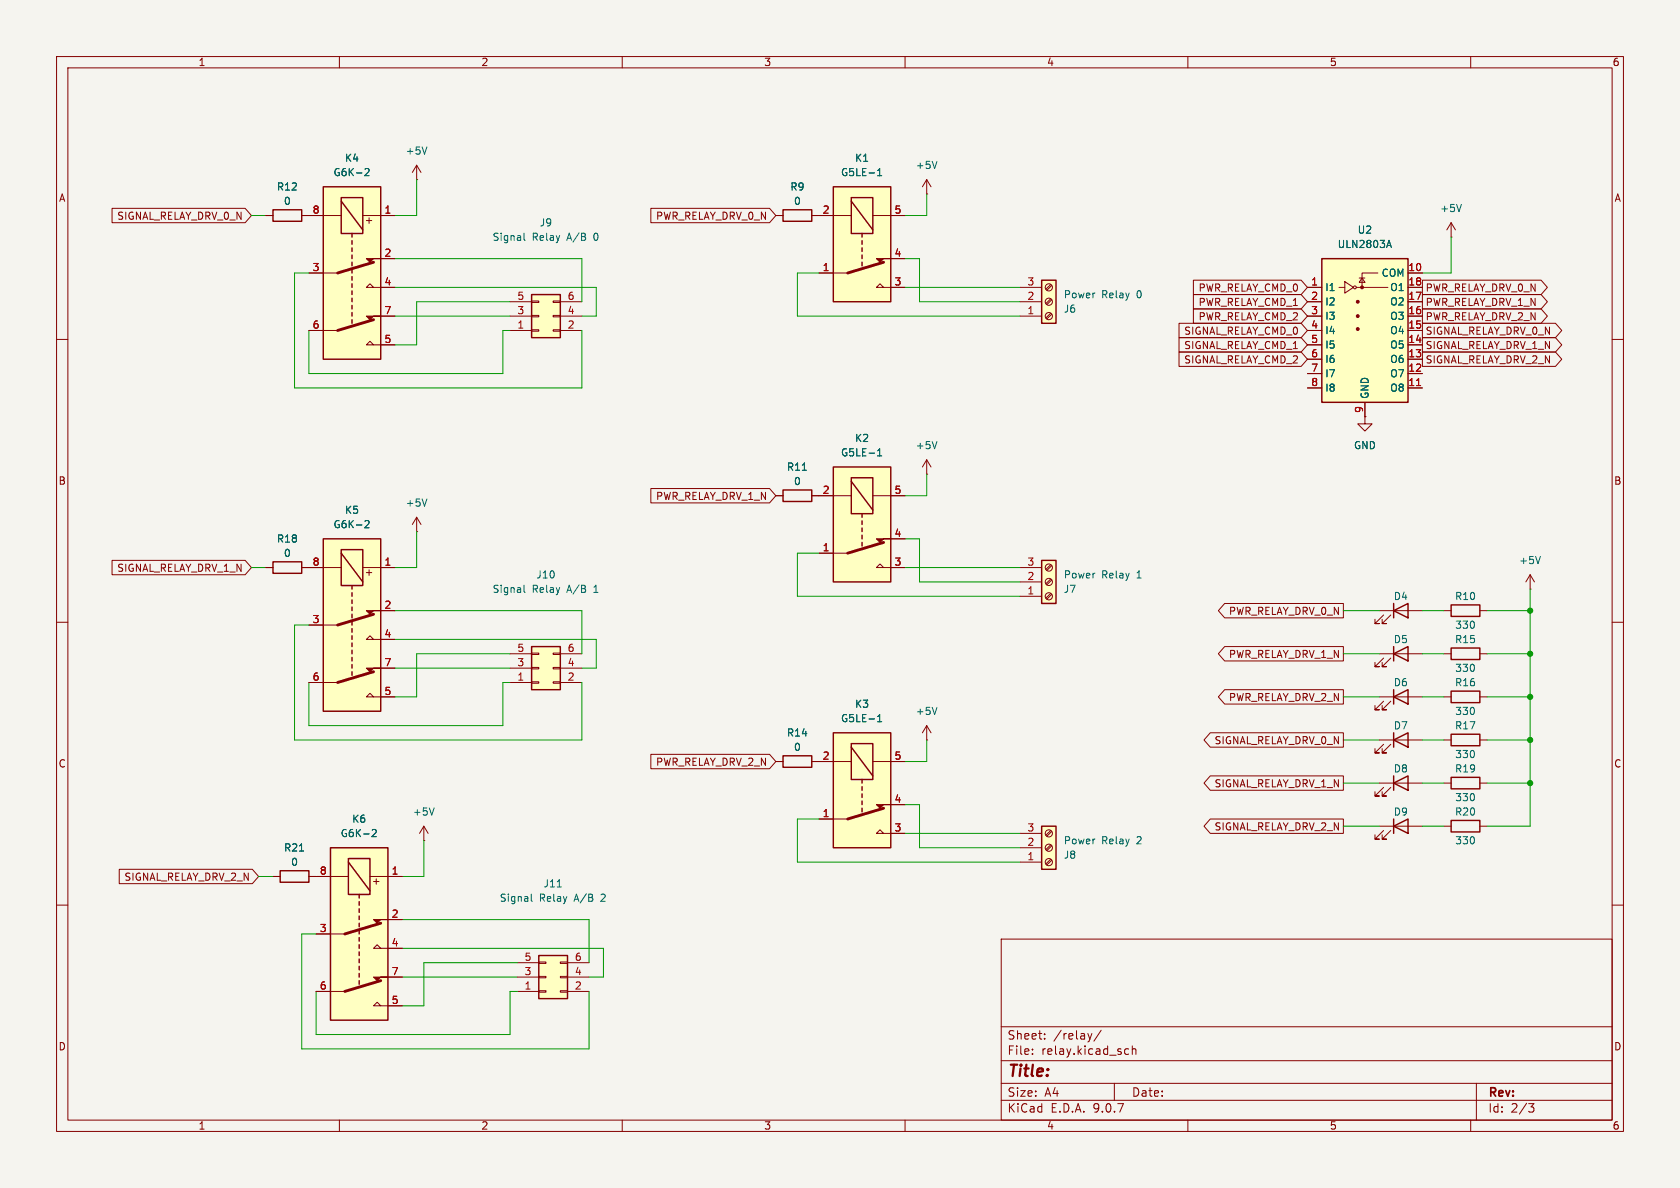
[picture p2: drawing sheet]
<svg xmlns="http://www.w3.org/2000/svg" width="297mm" height="210mm" viewBox="0 0 297 210" stroke-linecap="round" stroke-linejoin="round" font-family="sans-serif">
<path d="M0 0h297v210h-297z" fill="#f5f4ef" stroke="#f5f4ef" stroke-width=".18"/>
<g fill="none" stroke="#840000" stroke-width=".18">
<path d="M10 10h277v190h-277zM12 12h273v186h-273zM60 10v2M110 10v2M160 10v2M210 10v2M260 10v2M10 60h2M285 60h2M10 110h2M285 110h2M243.8 130.8h7.7"/>
<path d="M244.6 131.6l-1.5 1.5h.7h-.7v-.8M245.9 131.6l-1.6 1.5h.8h-.8v-.8M10 160h2M177 166h108v32h-108zM285 160h2M60 198v2M110 198v2M160 198v2M177 194.5h108M177 191.5h108M177 187.5h108M177 181.5h108"/>
<path d="M182.5 186.3v.1M182.5 185.5v.1M184.7 183.6v.1M184.7 182.8v.1M193 182.7l-.3 1M194.7 182.1l-1.3 2M197 191.5v3M199 186.3h.5M199 185.5h.5M200.2 185.5l.2-.1 .3 .1 .1 .9M200.2 184.9v1.5M210 198v2"/>
<path d="M260 198v2M261 191.5v6.5M270.2 195.1h1l-.5 .6 .4 .1 .1 .5-.3 .3h-.4"/>
</g>
<path d="M246.4 130.8l2.5-1.3v2.6zM246.4 129.5v2.6" fill="none" stroke="#840000" stroke-width=".25"/>
<path d="M147.3 82.6h10.2v20.3h-10.2z" fill="#ffffc2"/>
<path d="M144.8 87.6h5.7M144.8 97.8h5.1M154.3 87.6h5.7M157.5 95.3h2.5M156.2 100.3l-.6-.6-.7 .6h5.1" fill="none" stroke="#840000" stroke-width=".18"/>
<path d="M147.3 82.6h10.2v20.3h-10.2zM150.5 84.5h3.8v6.3h-3.8zM150.5 85.1l3.8 5.1M152.4 90.8v.6M152.4 92.1v.6M152.4 93.3v.7M152.4 94.6v.7M152.4 95.9v.6" fill="none" stroke="#840000" stroke-width=".25"/>
<path d="M154.9 95.3h2.6h-1.3l-.6 .6z" fill="#840000" stroke="#840000" stroke-width=".18"/>
<path d="M156.2 95.9l-6.3 1.9" fill="none" stroke="#840000" stroke-width=".51"/>
<path d="M155.2 79.7l.3-.4v1.3M155.2 80.6h.7" fill="none" stroke="#006464" stroke-width=".18"/>
<path d="M184.1 49.5h2.6v7.7h-2.6z" fill="#ffffc2"/>
<path d="M48.3 37.1h5v2h-5zM184.1 49.5h2.6v7.7h-2.6z" fill="none" stroke="#840000" stroke-width=".25"/>
<g fill="none" stroke="#840000" stroke-width=".18">
<path d="M47 38.1h1.3M53.3 38.1h1.3M180.3 55.9h3.8M180.3 53.3h3.8M180.3 50.8h3.8M185.8 55.4l-.9 .8M185.8 52.8l-.9 .9M185.8 50.3l-.9 .8M185.9 55.5l-.8 .9M185.9 53l-.8 .8M185.9 50.5l-.8 .8M163.8 83.8h.1"/>
<path d="M163.8 81.3l-.7 1.3M163.8 81.3l.8 1.3M163.8 81.3v2.5M74.9 148.6h.1M74.9 146.1l-.7 1.2M74.9 146.1l.8 1.2M74.9 146.1v2.5"/>
<circle cx="185.4" cy="55.9" r=".63"/>
<circle cx="185.4" cy="53.3" r=".63"/>
<circle cx="185.4" cy="50.8" r=".63"/>
</g>
<path d="M165.6 78l-.4 1.3M76.7 142.8l-.4 1.3" fill="none" stroke="#006464" stroke-width=".18"/>
<path d="M184.1 146.1h2.6v7.6h-2.6z" fill="#ffffc2"/>
<path d="M184.1 146.1h2.6v7.6h-2.6z" fill="none" stroke="#840000" stroke-width=".25"/>
<g fill="none" stroke="#840000" stroke-width=".18">
<path d="M180.3 152.4h3.8M180.3 149.9h3.8M180.3 147.3h3.8M185.8 151.9l-.9 .8M185.8 149.4l-.9 .8M185.8 146.8l-.9 .9M185.9 152.1l-.8 .8M185.9 149.5l-.8 .9M185.9 147l-.8 .8"/>
<circle cx="185.4" cy="152.4" r=".63"/>
<circle cx="185.4" cy="149.9" r=".63"/>
<circle cx="185.4" cy="147.3" r=".63"/>
</g>
<path d="M184.1 99.1h2.6v7.6h-2.6z" fill="#ffffc2"/>
<path d="M184.1 99.1h2.6v7.6h-2.6z" fill="none" stroke="#840000" stroke-width=".25"/>
<g fill="none" stroke="#840000" stroke-width=".18">
<path d="M185.8 99.8l-.9 .9M185.9 100l-.8 .8M180.3 105.4h3.8M180.3 102.9h3.8M180.3 100.3h3.8M185.8 104.9l-.9 .8M185.8 102.4l-.9 .8M185.9 105.1l-.8 .8M185.9 102.5l-.8 .9"/>
<circle cx="185.4" cy="102.9" r=".63"/>
<circle cx="185.4" cy="105.4" r=".63"/>
<circle cx="185.4" cy="100.3" r=".63"/>
</g>
<path d="M147.3 129.5h10.2v20.4h-10.2z" fill="#ffffc2"/>
<path d="M137.2 134.6h1.2M143.5 134.6h7M154.3 134.6h5.7M144.8 144.8h5.1M156.2 147.3l-.6-.6-.7 .6h5.1M157.5 142.2h2.5" fill="none" stroke="#840000" stroke-width=".18"/>
<path d="M138.4 133.6h5.1v2h-5.1zM147.3 129.5h10.2v20.4h-10.2zM150.5 131.4h3.8v6.4h-3.8zM150.5 132.1l3.8 5.1M152.4 137.8v.6M152.4 139.1v.6M152.4 140.3v.7M152.4 141.6v.6M152.4 142.9v.6" fill="none" stroke="#840000" stroke-width=".25"/>
<path d="M154.9 142.2h2.6h-1.3l-.6 .7z" fill="#840000" stroke="#840000" stroke-width=".18"/>
<path d="M156.2 142.9l-6.3 1.9" fill="none" stroke="#840000" stroke-width=".51"/>
<path d="M155.2 127.6h.7M155.2 126.7l.3-.4v1.3" fill="none" stroke="#006464" stroke-width=".18"/>
<path d="M95.2 168.9h5.1v7.6h-5.1z" fill="#ffffc2"/>
<path d="M95.2 168.9h5.1v7.6h-5.1z" fill="none" stroke="#840000" stroke-width=".25"/>
<g fill="none" stroke="#840000" stroke-width=".18">
<path d="M241.3 73.7v1.2h1.3l-1.3 1.3-1.3-1.3h1.3M241.3 73.7h.1M163.8 130.8h.1M163.8 128.3l-.7 1.2M163.8 128.3l.8 1.2M163.8 128.3v2.5M91.4 175.3h3.8M91.4 172.7h3.8M91.4 170.2h3.8M95.2 175.1h1.3v.3h-1.3zM95.2 172.6h1.3v.2h-1.3zM95.2 170.1h1.3v.2h-1.3z"/>
<path d="M99.1 175.1h1.2v.3h-1.2zM99.1 172.6h1.2v.2h-1.2zM99.1 170.1h1.2v.2h-1.2zM100.3 175.3h3.8M100.3 172.7h3.8M100.3 170.2h3.8"/>
</g>
<path d="M165.6 125l-.4 1.3M93.9 158.1v1l.2 .2M98.5 156.8h.7" fill="none" stroke="#006464" stroke-width=".18"/>
<path d="M233.7 45.7h15.2v25.4h-15.2z" fill="#ffffc2"/>
<path d="M233.7 45.7h15.2v25.4h-15.2zM256.5 106.9h5.1v2.1h-5.1z" fill="none" stroke="#840000" stroke-width=".25"/>
<g fill="none" stroke="#840000" stroke-width=".18">
<path d="M231.1 50.8h2.6M231.1 53.3h2.6M231.1 55.9h2.6M231.1 58.4h2.6M236.7 50.8h1M237.7 49.8l1.6 1-1.6 1zM239.8 50.8h5.6M240.3 49.1h1M240.8 49.1l.5 .8h-1zM243.6 48.3h-2.8v2.5M248.9 50.8h2.6M248.9 53.3h2.6"/>
<path d="M248.9 55.9h2.6M248.9 58.4h2.6M248.9 48.3h2.6M231.1 61h2.6M231.1 63.5h2.6M231.1 66h2.6M231.1 68.6h2.6M241.3 71.1v2.6M248.9 61h2.6M248.9 63.5h2.6M248.9 66h2.6M248.9 68.6h2.6"/>
<path d="M255.3 108h1.2M261.6 108h1.3M270.5 104.1h.1M270.5 101.6l-.8 1.3M270.5 101.6l.8 1.3M270.5 101.6v2.5"/>
<circle cx="239.5" cy="50.8" r=".25"/>
</g>
<g fill="#840000" stroke="#840000" stroke-width=".18">
<circle cx="240" cy="53.3" r=".25"/>
<circle cx="240" cy="55.9" r=".25"/>
<circle cx="240" cy="58.2" r=".25"/>
<circle cx="240.8" cy="50.8" r=".25"/>
</g>
<path d="M250.4 68.2h.8" fill="none" stroke="#a90000" stroke-width=".18"/>
<path d="M245.3 43.4h.6M245.6 42.5l.4 1.3M272.3 98.4l-.4 1.2" fill="none" stroke="#006464" stroke-width=".18"/>
<path d="M94 114.3h5.1v7.6h-5.1z" fill="#ffffc2"/>
<path d="M94 114.3h5.1v7.6h-5.1zM246.4 108l2.5-1.3v2.5zM246.4 106.7v2.5M256.5 137.4h5.1v2h-5.1zM49.5 153.9h5.1v2.1h-5.1z" fill="none" stroke="#840000" stroke-width=".25"/>
<g fill="none" stroke="#840000" stroke-width=".18">
<path d="M256.5 39.4l-.7 1.2M256.5 39.4l.8 1.2M256.5 39.4v2.5M256.5 41.9h.1M90.2 118.1h3.8M90.2 115.6h3.8M94 118h1.2v.2h-1.2zM94 115.4h1.2v.3h-1.2zM97.8 118h1.3v.2h-1.3zM97.8 115.4h1.3v.3h-1.3zM99.1 118.1h3.8M99.1 115.6h3.8"/>
<path d="M243.8 108h7.7M244.6 108.7l-1.5 1.5h.7h-.7v-.7M245.9 108.7l-1.6 1.5h.8h-.8v-.7M90.2 120.7h3.8M94 120.5h1.2v.3h-1.2zM97.8 120.5h1.3v.3h-1.3zM99.1 120.7h3.8M255.3 138.4h1.2M261.6 138.4h1.3M48.3 154.9h1.2M54.6 154.9h1.3"/>
</g>
<path d="M258.4 36.1l-.5 1.3M92.6 103.4v1.1l.2 .2M52.9 150.4h.8" fill="none" stroke="#006464" stroke-width=".18"/>
<path d="M57.1 95.3h10.2v30.4h-10.2z" fill="#ffffc2"/>
<g fill="none" stroke="#840000" stroke-width=".25">
<path d="M48.3 99.3h5v2h-5zM57.1 95.3h10.2v30.4h-10.2zM60.3 97.2h3.8v6.3h-3.8zM60.3 97.8l3.8 5.1M62.2 103.5v.6M62.2 104.8v.6M62.2 106v.7M62.2 107.3v.7M62.2 108.6v.6M62.2 109.9v.6M62.2 111.1v.7M62.2 112.4v.6"/>
<path d="M62.2 113.7v.6M62.2 114.9v.7M62.2 116.2v.6M62.2 117.5v.6M62.2 118.7v.7"/>
</g>
<g fill="none" stroke="#840000" stroke-width=".18">
<path d="M73.7 94h.1M73.7 91.4l-.8 1.3M73.7 91.4l.7 1.3M73.7 91.4v2.6M47 100.3h1.3M53.3 100.3h7M54.6 110.5h5.1M64.1 100.3h5.7M66 113l-.6-.6-.6 .6h5M67.3 108h2.5M67.3 118.1h2.5M54.6 120.7h5.1"/>
<path d="M66 123.2l-.6-.6-.6 .6h5"/>
</g>
<g fill="#840000" stroke="#840000" stroke-width=".18">
<path d="M64.8 108h2.5h-1.3l-.6 .6z"/>
<path d="M64.8 118.1h2.5h-1.3l-.6 .6z"/>
</g>
<path d="M66 108.6l-6.3 1.9M66 118.7l-6.3 2" fill="none" stroke="#840000" stroke-width=".51"/>
<path d="M64.5 92.1l.5-.1 .3 .4-.8 .9h.8M75.5 88.2l-.4 1.3" fill="none" stroke="#006464" stroke-width=".18"/>
<path d="M94 52.1h5.1v7.6h-5.1z" fill="#ffffc2"/>
<path d="M94 52.1h5.1v7.6h-5.1zM138.4 86.6h5.1v2h-5.1zM246.4 115.6l2.5-1.3v2.5zM246.4 114.3v2.5M256.5 114.6h5.1v2h-5.1zM246.4 123.2l2.5-1.3v2.6zM246.4 121.9v2.6M256.5 122.2h5.1v2h-5.1zM256.5 129.8h5.1v2h-5.1zM246.4 146.1l2.5-1.3v2.5zM246.4 144.8v2.5" fill="none" stroke="#840000" stroke-width=".25"/>
<g fill="none" stroke="#840000" stroke-width=".18">
<path d="M73.7 31.8h.1M73.7 29.2l-.8 1.3M73.7 29.2l.7 1.3M73.7 29.2v2.6M90.2 58.4h3.8M90.2 55.9h3.8M90.2 53.3h3.8M94 58.3h1.2v.2h-1.2zM94 55.8h1.2v.2h-1.2zM94 53.2h1.2v.3h-1.2zM97.8 58.3h1.3v.2h-1.3zM97.8 55.8h1.3v.2h-1.3z"/>
<path d="M97.8 53.2h1.3v.3h-1.3zM99.1 58.4h3.8M99.1 55.9h3.8M99.1 53.3h3.8M137.2 87.6h1.2M143.5 87.6h1.3M243.8 115.6h7.7M244.6 116.3l-1.5 1.6h.7h-.7v-.8M245.9 116.3l-1.6 1.6h.8h-.8v-.8M255.3 115.6h1.2M261.6 115.6h1.3M243.8 123.2h7.7"/>
<path d="M244.6 124l-1.5 1.5h.7h-.7v-.8M245.9 124l-1.6 1.5h.8h-.8v-.8M255.3 123.2h1.2M255.3 130.8h1.2M261.6 123.2h1.3M261.6 130.8h1.3M243.8 146.1h7.7M244.6 146.8l-1.5 1.5h.7h-.7v-.7M245.9 146.8l-1.6 1.5h.8h-.8v-.7"/>
</g>
<path d="M75.5 26l-.4 1.2M92.6 41.2v1.1l.2 .2M141.8 83.1h.8" fill="none" stroke="#006464" stroke-width=".18"/>
<path d="M58.4 149.9h10.2v30.4h-10.2z" fill="#ffffc2"/>
<g fill="none" stroke="#840000" stroke-width=".25">
<path d="M246.4 138.4l2.5-1.2v2.5zM246.4 137.2v2.5M58.4 149.9h10.2v30.4h-10.2zM61.6 151.8h3.8v6.3h-3.8zM61.6 152.4l3.8 5.1M63.5 158.1v.7M63.5 159.4v.6M256.5 145h5.1v2.1h-5.1zM63.5 160.7v.6M63.5 161.9v.7M63.5 163.2v.6M63.5 164.5v.6"/>
<path d="M63.5 165.7v.7M63.5 167v.6M63.5 168.3v.6M63.5 169.5v.7M63.5 170.8v.7M63.5 172.1v.6M63.5 173.4v.6"/>
</g>
<g fill="none" stroke="#840000" stroke-width=".18">
<path d="M163.8 34.3h.1M163.8 31.8l-.7 1.2M163.8 31.8l.8 1.2M163.8 31.8v2.5M243.8 138.4h7.7M244.6 139.2l-1.5 1.5h.7h-.7v-.7M245.9 139.2l-1.6 1.5h.8h-.8v-.7M55.9 154.9h5.7M65.4 154.9h5.7M255.3 146.1h1.2M261.6 146.1h1.3M55.9 165.1h5.1"/>
<path d="M55.9 175.3h5.1M67.3 167.6l-.6-.6-.7 .6h5.1M67.3 177.8l-.6-.6-.7 .6h5.1M68.6 162.6h2.5M68.6 172.7h2.5"/>
</g>
<g fill="#840000" stroke="#840000" stroke-width=".18">
<path d="M66 162.6h2.6h-1.3l-.6 .6z"/>
<path d="M66 172.7h2.6h-1.3l-.6 .7z"/>
</g>
<path d="M67.3 163.2l-6.3 1.9M67.3 173.4l-6.3 1.9" fill="none" stroke="#840000" stroke-width=".51"/>
<path d="M165.6 28.5l-.4 1.3M65.8 146.8l.5-.2 .2 .4-.8 .9h.8" fill="none" stroke="#006464" stroke-width=".18"/>
<path d="M147.3 33h10.2v20.3h-10.2z" fill="#ffffc2"/>
<path d="M137.2 38.1h1.2M143.5 38.1h7M154.3 38.1h5.7M144.8 48.3h5.1M156.2 50.8l-.6-.6-.7 .6h5.1M157.5 45.7h2.5" fill="none" stroke="#840000" stroke-width=".18"/>
<path d="M138.4 37.1h5.1v2h-5.1zM147.3 33h10.2v20.3h-10.2zM150.5 34.9h3.8v6.4h-3.8zM150.5 35.6l3.8 5M152.4 41.3v.6M152.4 42.5v.7M152.4 43.8v.7M152.4 45.1v.6M152.4 46.4v.6" fill="none" stroke="#840000" stroke-width=".25"/>
<path d="M154.9 45.7h2.6h-1.3l-.6 .7z" fill="#840000" stroke="#840000" stroke-width=".18"/>
<path d="M156.2 46.4l-6.3 1.9" fill="none" stroke="#840000" stroke-width=".51"/>
<path d="M155.2 31.1h.7M155.2 30.2l.3-.4v1.3" fill="none" stroke="#006464" stroke-width=".18"/>
<path d="M57.1 33h10.2v30.5h-10.2z" fill="#ffffc2"/>
<g fill="none" stroke="#840000" stroke-width=".25">
<path d="M57.1 33h10.2v30.5h-10.2zM60.3 34.9h3.8v6.4h-3.8zM60.3 35.6l3.8 5M62.2 41.3v.6M62.2 42.5v.7M62.2 43.8v.7M62.2 45.1v.6M62.2 46.4v.6M62.2 47.6v.7M62.2 48.9v.6M62.2 50.2v.6M62.2 51.4v.7"/>
<path d="M62.2 52.7v.6M62.2 54v.6M62.2 55.2v.7M62.2 56.5v.7"/>
</g>
<g fill="none" stroke="#840000" stroke-width=".18">
<path d="M19.8 36.8h23.5l1.1 1.3-1.1 1.3h-23.5zM47 38.1h1.3M53.3 38.1h7M64.1 38.1h5.7M115.1 36.8h20.9l1.2 1.3-1.2 1.3h-20.9zM137.2 38.1h1.2M143.5 38.1h3.8M157.5 38.1h2.5M54.6 48.3h5.1M54.6 58.4h5.1M66 50.8l-.6-.6-.6 .6h5M67.3 45.7h2.5"/>
<path d="M67.3 55.9h2.5M144.8 48.3h2.5M157.5 45.7h2.5M157.5 50.8h2.5M208.4 59.7h21.6l1.1 1.3-1.1 1.2h-21.6zM208.4 57.1h21.6l1.1 1.3-1.1 1.3h-21.6zM211 54.6h19l1.1 1.3-1.1 1.3h-19zM211 52.1h19l1.1 1.2-1.1 1.3h-19zM211 49.5h19l1.1 1.3-1.1 1.3h-19zM231.1 58.4h2.6M231.1 50.8h2.6M231.1 55.9h2.6"/>
<path d="M231.1 53.3h2.6M248.9 48.3h2.6M248.9 58.4h2.6M248.9 50.8h2.6M248.9 55.9h2.6M248.9 53.3h2.6M251.5 59.7h23.5l1.1 1.3-1.1 1.2h-23.5zM251.5 57.1h23.5l1.1 1.3-1.1 1.3h-23.5zM251.5 52.1h20.9l1.2 1.2-1.2 1.3h-20.9zM251.5 49.5h20.9l1.2 1.3-1.2 1.3h-20.9zM251.5 54.6h20.9l1.2 1.3-1.2 1.3h-20.9zM66 61l-.6-.7-.6 .7h5"/>
<path d="M208.4 62.2h21.6l1.1 1.3-1.1 1.3h-21.6zM231.1 61h2.6M231.1 63.5h2.6M231.1 66h2.6M231.1 68.6h2.6M241.3 73.7h.1M241.3 71.1v2.6M248.9 61h2.6M248.9 63.5h2.6M248.9 66h2.6M248.9 68.6h2.6M251.5 62.2h23.5l1.1 1.3-1.1 1.3h-23.5z"/>
<path d="M19.8 99.1h23.5l1.1 1.2-1.1 1.3h-23.5zM115.1 86.4h20.9l1.2 1.2-1.2 1.3h-20.9zM137.2 87.6h1.2M143.5 87.6h3.8M144.8 97.8h2.5M157.5 87.6h2.5M157.5 95.3h2.5M47 100.3h1.3M53.3 100.3h3.8M54.6 110.5h2.5M67.3 100.3h2.5M67.3 108h2.5"/>
<path d="M67.3 113h2.5M67.3 118.1h2.5M157.5 100.3h2.5M216.5 106.7h21v2.5h-21l-1.1-1.2zM216.5 114.3h21v2.5h-21l-1.1-1.2zM54.6 120.7h2.5M67.3 123.2h2.5M115.1 133.3h20.9l1.2 1.3-1.2 1.3h-20.9zM137.2 134.6h1.2M143.5 134.6h3.8M157.5 134.6h2.5M214 137.2h23.5v2.5h-23.5l-1.2-1.3z"/>
<path d="M214 129.5h23.5v2.6h-23.5l-1.2-1.3zM216.5 121.9h21v2.6h-21l-1.1-1.3zM21.1 153.7h23.5l1.1 1.2-1.1 1.3h-23.5zM48.3 154.9h1.2M54.6 154.9h3.8M68.6 154.9h2.5M144.8 144.8h2.5M157.5 142.2h2.5M157.5 147.3h2.5M214 144.8h23.5v2.5h-23.5l-1.2-1.2zM55.9 165.1h2.5M55.9 175.3h2.5"/>
<path d="M68.6 162.6h2.5M68.6 167.6h2.5M68.6 172.7h2.5M68.6 177.8h2.5"/>
</g>
<g fill="#840000" stroke="#840000" stroke-width=".18">
<path d="M64.8 45.7h2.5h-1.3l-.6 .7z"/>
<path d="M64.8 55.9h2.5h-1.3l-.6 .6z"/>
</g>
<path d="M66 46.4l-6.3 1.9M66 56.5l-6.3 1.9" fill="none" stroke="#840000" stroke-width=".51"/>
<g fill="none" stroke="#006464" stroke-width=".18">
<path d="M64.5 29.9l.5-.1 .3 .4-.8 .9h.8M155.2 31.1h.7M155.2 30.2l.3-.4v1.3M245.3 43.4h.6M245.6 42.5l.4 1.3M155.2 79.7l.3-.4v1.3M64.5 92.1l.5-.1 .3 .4-.8 .9h.8M141.8 83.1h.8M155.2 80.6h.7M155.2 126.7l.3-.4v1.3M155.2 127.6h.7M52.9 150.4h.8"/>
<path d="M65.8 146.8l.5-.2 .2 .4-.8 .9h.8"/>
</g>
<g fill="none" stroke="#009600" stroke-width=".18">
<path d="M44.4 38.1h2.6M73.7 31.8v6.3h-3.9M163.8 34.3v3.8h-3.8M54.6 48.3h-2.5v20.3h50.8v-10.2M54.6 58.4v7.6h34.3v-7.6h1.3M69.8 45.7h33.1v7.6M69.8 50.8h35.6v5.1h-2.5M69.8 55.9h20.4M90.2 53.3h-16.5v7.7h-3.9M144.8 48.3h-3.8v7.6h39.3M160 45.7h2.6v7.6h17.7M160 50.8h20.3"/>
<path d="M256.5 41.9v6.4h-5M73.7 94v6.3h-3.9M144.8 97.8h-3.8v7.6h39.3M160 95.3h2.6v7.6h17.7M163.8 83.8v3.8h-3.8M44.4 100.3h2.6M54.6 110.5h-2.5v20.3h50.8v-10.1M69.8 108h33.1v7.6M69.8 113h35.6v5.1h-2.5M69.8 118.1h20.4M90.2 115.6h-16.5v7.6h-3.9M160 100.3h20.3"/>
<path d="M237.5 115.6h6.3M237.5 108h6.3M251.5 115.6h3.8M251.5 108h3.8M262.9 115.6h7.6M262.9 108h7.6M270.5 104.1v42h-7.6M54.6 120.7v7.6h34.3v-7.6h1.3M163.8 130.8v3.8h-3.8M237.5 123.2h6.3M237.5 130.8h6.3M237.5 138.4h6.3"/>
<path d="M251.5 123.2h3.8M251.5 130.8h3.8M251.5 138.4h3.8M262.9 123.2h7.6M262.9 130.8h7.6M262.9 138.4h7.6M45.7 154.9h2.6M74.9 148.6v6.3h-3.8M144.8 144.8h-3.8v7.6h39.3M160 142.2h2.6v7.7h17.7M160 147.3h20.3M237.5 146.1h6.3"/>
<path d="M251.5 146.1h3.8M55.9 175.3v7.6h34.3v-7.6h1.2M55.9 165.1h-2.6v20.3h50.8v-10.1M71.1 162.6h33v7.6M71.1 172.7h20.3M71.1 167.6h35.6v5.1h-2.6M91.4 170.2h-16.5v7.6h-3.8"/>
</g>
<path d="M250.4 68.2h.8" fill="none" stroke="#a90000" stroke-width=".18"/>
<g fill="#009600" stroke="#009600" stroke-width=".18">
<circle cx="270.5" cy="130.8" r=".46"/>
<circle cx="270.5" cy="138.4" r=".46"/>
<circle cx="270.5" cy="108" r=".46"/>
<circle cx="270.5" cy="115.6" r=".46"/>
<circle cx="270.5" cy="123.2" r=".46"/>
</g>
<text font-size="2.8" fill="#840000" x="178" y="190.9">Title:</text>
<g font-size="2.1" fill="#840000">
<text x="178" y="184">Sheet:</text>
<text x="186.2" y="184">/relay/</text>
<text x="178" y="186.7">File:</text>
<text x="184.1" y="186.7">relay.kicad_sch</text>
<text x="178" y="196.9">KiCad</text>
<text x="178" y="194.1">Size:</text>
<text x="184.7" y="194.1">A4</text>
<text x="185.7" y="196.9">E.D.A.</text>
<text x="193.3" y="196.9">9.0.7</text>
<text x="200" y="194.1">Date:</text>
<text x="263" y="194.3">Rev:</text>
<text x="263" y="196.9">Id:</text>
<text x="267.1" y="196.9">2/3</text>
</g>
<g font-size="1.8" fill="#840000">
<text x="35" y="11.9">1</text>
<text x="85" y="11.9">2</text>
<text x="135" y="11.9">3</text>
<text x="185" y="11.9">4</text>
<text x="235" y="11.9">5</text>
<text x="285" y="11.9">6</text>
<text x="10.3" y="35.9">A</text>
<text x="285.3" y="35.9">A</text>
<text x="20.6" y="39.1">SIGNAL_RELAY_DRV_0_N</text>
<text x="66" y="39.9" transform="rotate(-90 66 39.9)">+</text>
<text x="115.9" y="39.1">PWR_RELAY_DRV_0_N</text>
<text x="211.8" y="51.8">PWR_RELAY_CMD_0</text>
<text x="251.9" y="51.8">PWR_RELAY_DRV_0_N</text>
<text x="209.2" y="59.4">SIGNAL_RELAY_CMD_0</text>
<text x="211.8" y="56.8">PWR_RELAY_CMD_2</text>
<text x="211.8" y="54.3">PWR_RELAY_CMD_1</text>
<text x="251.9" y="59.4">SIGNAL_RELAY_DRV_0_N</text>
<text x="251.9" y="54.3">PWR_RELAY_DRV_1_N</text>
<text x="251.9" y="56.8">PWR_RELAY_DRV_2_N</text>
<text x="209.2" y="61.9">SIGNAL_RELAY_CMD_1</text>
<text x="209.2" y="64.5">SIGNAL_RELAY_CMD_2</text>
<text x="251.9" y="61.9">SIGNAL_RELAY_DRV_1_N</text>
<text x="251.9" y="64.5">SIGNAL_RELAY_DRV_2_N</text>
<text x="10.3" y="85.9">B</text>
<text x="115.9" y="88.6">PWR_RELAY_DRV_1_N</text>
<text x="285.3" y="85.9">B</text>
<text x="20.6" y="101.3">SIGNAL_RELAY_DRV_1_N</text>
<text x="66" y="102.1" transform="rotate(-90 66 102.1)">+</text>
<text x="217.2" y="108.9">PWR_RELAY_DRV_0_N</text>
<text x="217.2" y="116.5">PWR_RELAY_DRV_1_N</text>
<text x="217.2" y="124.1">PWR_RELAY_DRV_2_N</text>
<text x="214.6" y="131.8">SIGNAL_RELAY_DRV_0_N</text>
<text x="10.3" y="135.9">C</text>
<text x="115.9" y="135.6">PWR_RELAY_DRV_2_N</text>
<text x="285.3" y="135.9">C</text>
<text x="214.6" y="139.4">SIGNAL_RELAY_DRV_1_N</text>
<text x="214.6" y="147">SIGNAL_RELAY_DRV_2_N</text>
<text x="21.9" y="155.9">SIGNAL_RELAY_DRV_2_N</text>
<text x="67.3" y="156.7" transform="rotate(-90 67.3 156.7)">+</text>
<text x="10.3" y="185.9">D</text>
<text x="285.3" y="185.9">D</text>
<text x="35" y="199.9">1</text>
<text x="85" y="199.9">2</text>
<text x="135" y="199.9">3</text>
<text x="185" y="199.9">4</text>
<text x="235" y="199.9">5</text>
<text x="285" y="199.9">6</text>
</g>
<g font-size="1.8" fill="#006464">
<text x="60.9" y="28.8">K4</text>
<text x="71.6" y="27.5">+5V</text>
<text x="151.1" y="28.8">K1</text>
<text x="48.9" y="33.9">R12</text>
<text x="58.9" y="31.3">G6K-2</text>
<text x="139.6" y="33.9">R9</text>
<text x="148.6" y="31.3">G5LE-1</text>
<text x="161.8" y="30.1">+5V</text>
<text x="50.1" y="36.4">0</text>
<text x="95.3" y="40.2">J9</text>
<text x="140.3" y="36.4">0</text>
<text x="239.9" y="41.5">U2</text>
<text x="254.5" y="37.7">+5V</text>
<text x="87" y="42.8">Signal</text>
<text x="94.1" y="42.8">Relay</text>
<text x="100.4" y="42.8">A/B</text>
<text x="105.3" y="42.8">0</text>
<text x="236.4" y="44">ULN2803A</text>
<text x="188" y="52.9">Power</text>
<text x="194.8" y="52.9">Relay</text>
<text x="201.1" y="52.9">0</text>
<text x="234.2" y="51.7">I1</text>
<text x="244.2" y="49.1">COM</text>
<text x="245.7" y="51.7">O1</text>
<text x="188" y="55.5">J6</text>
<text x="234.2" y="54.2">I2</text>
<text x="234.2" y="56.7">I3</text>
<text x="234.2" y="59.3">I4</text>
<text x="245.7" y="54.2">O2</text>
<text x="245.7" y="56.7">O3</text>
<text x="245.7" y="59.3">O4</text>
<text x="234.2" y="61.8">I5</text>
<text x="234.2" y="64.4">I6</text>
<text x="245.7" y="61.8">O5</text>
<text x="245.7" y="64.4">O6</text>
<text x="234.2" y="66.9">I7</text>
<text x="234.2" y="69.4">I8</text>
<text x="242.2" y="70.6" transform="rotate(-90 242.2 70.6)">GND</text>
<text x="245.7" y="66.9">O7</text>
<text x="245.7" y="69.4">O8</text>
<text x="139" y="83.4">R11</text>
<text x="148.6" y="80.9">G5LE-1</text>
<text x="151.1" y="78.3">K2</text>
<text x="161.8" y="79.6">+5V</text>
<text x="239.3" y="79.6">GND</text>
<text x="71.6" y="89.8">+5V</text>
<text x="140.3" y="86">0</text>
<text x="58.9" y="93.6">G6K-2</text>
<text x="60.9" y="91">K5</text>
<text x="48.9" y="96.1">R18</text>
<text x="50.1" y="98.7">0</text>
<text x="268.5" y="99.9">+5V</text>
<text x="87" y="105">Signal</text>
<text x="94.1" y="105">Relay</text>
<text x="94.7" y="102.5">J10</text>
<text x="100.4" y="105">A/B</text>
<text x="105.3" y="105">1</text>
<text x="188" y="105">J7</text>
<text x="188" y="102.5">Power</text>
<text x="194.8" y="102.5">Relay</text>
<text x="201.1" y="102.5">1</text>
<text x="246.3" y="106.3">D4</text>
<text x="257.1" y="106.3">R10</text>
<text x="246.3" y="113.9">D5</text>
<text x="257.1" y="113.9">R15</text>
<text x="257.2" y="111.4">330</text>
<text x="257.2" y="119">330</text>
<text x="151.1" y="125.3">K3</text>
<text x="246.3" y="121.5">D6</text>
<text x="257.1" y="121.5">R16</text>
<text x="139" y="130.4">R14</text>
<text x="148.6" y="127.9">G5LE-1</text>
<text x="161.8" y="126.6">+5V</text>
<text x="246.3" y="129.1">D7</text>
<text x="257.1" y="129.1">R17</text>
<text x="257.2" y="126.6">330</text>
<text x="140.3" y="132.9">0</text>
<text x="246.3" y="136.8">D8</text>
<text x="257.1" y="136.8">R19</text>
<text x="257.2" y="134.2">330</text>
<text x="257.2" y="141.8">330</text>
<text x="60.1" y="148.2">G6K-2</text>
<text x="62.2" y="145.6">K6</text>
<text x="72.9" y="144.4">+5V</text>
<text x="188" y="149.5">Power</text>
<text x="194.8" y="149.5">Relay</text>
<text x="201.1" y="149.5">2</text>
<text x="246.3" y="144.4">D9</text>
<text x="257.1" y="144.4">R20</text>
<text x="257.2" y="149.5">330</text>
<text x="50.1" y="150.7">R21</text>
<text x="51.4" y="153.3">0</text>
<text x="188" y="152">J8</text>
<text x="88.3" y="159.6">Signal</text>
<text x="95.4" y="159.6">Relay</text>
<text x="96" y="157.1">J11</text>
<text x="101.7" y="159.6">A/B</text>
<text x="106.5" y="159.6">2</text>
</g>
<g font-size="1.8" fill="#a90000">
<text x="55.2" y="37.8">8</text>
<text x="67.9" y="37.8">1</text>
<text x="145.3" y="37.8">2</text>
<text x="158" y="37.8">5</text>
<text x="67.9" y="45.5">2</text>
<text x="158" y="45.5">4</text>
<text x="55.2" y="48">3</text>
<text x="67.9" y="50.5">4</text>
<text x="91.4" y="53.1">5</text>
<text x="100.3" y="53.1">6</text>
<text x="145.3" y="48">1</text>
<text x="158" y="50.5">3</text>
<text x="181.5" y="53.1">2</text>
<text x="181.5" y="50.5">3</text>
<text x="231.7" y="50.5">1</text>
<text x="231.7" y="53.1">2</text>
<text x="248.9" y="48">10</text>
<text x="248.9" y="50.5">18</text>
<text x="248.9" y="53.1">17</text>
<text x="55.2" y="58.2">6</text>
<text x="67.9" y="55.6">7</text>
<text x="91.4" y="58.2">1</text>
<text x="91.4" y="55.6">3</text>
<text x="100.3" y="58.2">2</text>
<text x="100.3" y="55.6">4</text>
<text x="181.5" y="55.6">1</text>
<text x="231.7" y="55.6">3</text>
<text x="231.7" y="58.2">4</text>
<text x="248.9" y="55.6">16</text>
<text x="248.9" y="58.2">15</text>
<text x="67.9" y="60.7">5</text>
<text x="231.7" y="60.7">5</text>
<text x="231.7" y="63.2">6</text>
<text x="231.7" y="65.8">7</text>
<text x="248.9" y="60.7">14</text>
<text x="248.9" y="63.2">13</text>
<text x="248.9" y="65.8">12</text>
<text x="231.7" y="68.3">8</text>
<text x="248.9" y="68.3">11</text>
<text x="241" y="73.1" transform="rotate(-90 241 73.1)">9</text>
<text x="145.3" y="87.4">2</text>
<text x="158" y="87.4">5</text>
<text x="158" y="95">4</text>
<text x="55.2" y="100.1">8</text>
<text x="67.9" y="100.1">1</text>
<text x="145.3" y="97.5">1</text>
<text x="158" y="100.1">3</text>
<text x="181.5" y="100.1">3</text>
<text x="67.9" y="107.7">2</text>
<text x="181.5" y="105.2">1</text>
<text x="181.5" y="102.6">2</text>
<text x="55.2" y="110.2">3</text>
<text x="67.9" y="112.8">4</text>
<text x="67.9" y="117.9">7</text>
<text x="91.4" y="117.9">3</text>
<text x="91.4" y="115.3">5</text>
<text x="100.3" y="117.9">4</text>
<text x="100.3" y="115.3">6</text>
<text x="55.2" y="120.4">6</text>
<text x="67.9" y="122.9">5</text>
<text x="91.4" y="120.4">1</text>
<text x="100.3" y="120.4">2</text>
<text x="145.3" y="134.4">2</text>
<text x="158" y="134.4">5</text>
<text x="158" y="142">4</text>
<text x="145.3" y="144.5">1</text>
<text x="158" y="147.1">3</text>
<text x="181.5" y="149.6">2</text>
<text x="181.5" y="147.1">3</text>
<text x="56.4" y="154.7">8</text>
<text x="69.1" y="154.7">1</text>
<text x="181.5" y="152.1">1</text>
<text x="56.4" y="164.8">3</text>
<text x="69.1" y="162.3">2</text>
<text x="69.1" y="167.4">4</text>
<text x="69.1" y="172.5">7</text>
<text x="92.6" y="172.5">3</text>
<text x="92.6" y="169.9">5</text>
<text x="101.5" y="172.5">4</text>
<text x="101.5" y="169.9">6</text>
<text x="56.4" y="175">6</text>
<text x="69.1" y="177.5">5</text>
<text x="92.6" y="175">1</text>
<text x="101.5" y="175">2</text>
</g>
</svg>
